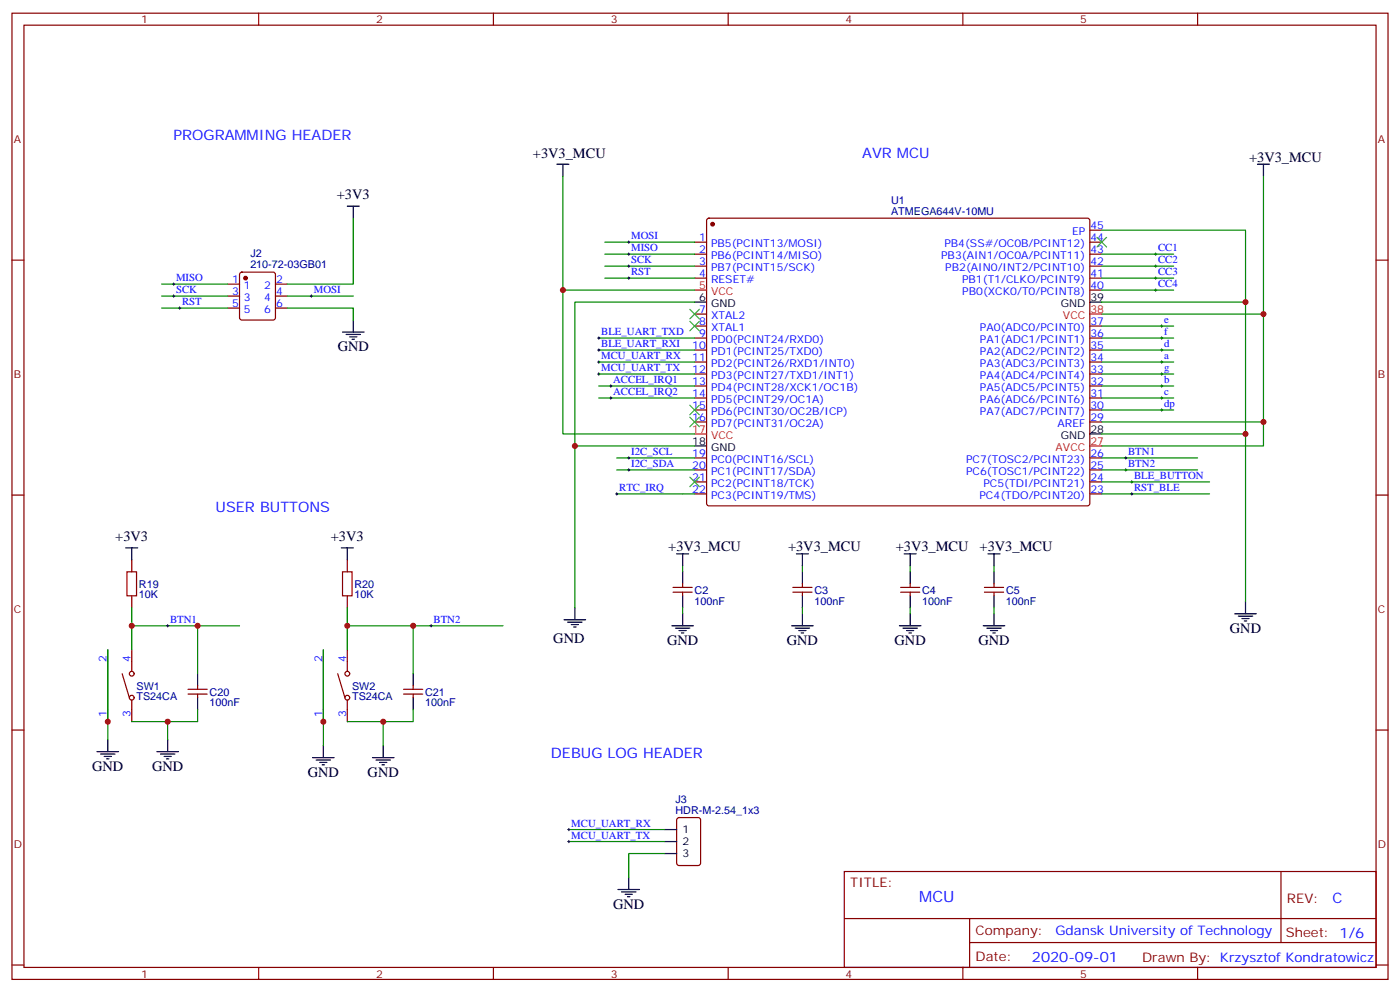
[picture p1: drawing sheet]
<svg xmlns="http://www.w3.org/2000/svg" width="412mm" height="292mm" viewBox="0 0 412 292" stroke-linecap="round" stroke-linejoin="round" font-family="sans-serif">
<g fill="none" stroke="#870000" stroke-width=".35">
<path d="M3.5 3.9h405.4v284.3h-405.4zM7.1 7.4h398.2v277.3h-398.2zM76.2 3.9v3.5M145.3 3.9v3.5M214.5 3.9v3.5M283.6 3.9v3.5M352.8 3.9v3.5M3.5 76.6h3.6M204.6 71.3h3.5M204.6 74.8h3.5M204.6 78.3h3.5M208.4 64.4l.4-.2h111.5l.5 .2 .2 .5v83.5l-.7 .5-111.7-.1-.5-.6v-83.3z"/>
<path d="M321 71.3h3.6M321 74.8h3.6M321 78.3h3.6M321 67.7h3.6M405.3 76.6h3.6M67 83.6h3.6M67 90.7h3.6M67 87.1h3.6M70.8 80.3l.5-.2h9.1l.5 .2 .2 .5v12.7l-.2 .5-.5 .2h-9.1l-.5-.2-.2-.5v-12.7zM81.1 83.6h3.6M81.1 90.7h3.6M81.1 87.1h3.6"/>
<path d="M204.6 81.8h3.5M204.6 92.4h3.5M204.6 96h3.5M204.6 99.5h3.5M321 81.8h3.6M321 96h3.6M321 99.5h3.6M321 85.4h3.6M204.6 103h3.5M204.6 106.5h3.5M204.6 110.1h3.5M204.6 113.6h3.5"/>
<path d="M204.6 117.1h3.5M321 103h3.6M321 106.5h3.6M321 110.1h3.6M321 113.6h3.6M321 117.1h3.6M204.6 120.6h3.5M204.6 124.2h3.5M204.6 134.8h3.5M204.6 138.3h3.5M321 120.6h3.6M321 124.2h3.6"/>
<path d="M321 134.8h3.6M321 138.3h3.6M3.5 145.7h3.6M204.6 141.8h3.5M204.6 145.3h3.5M321 141.8h3.6M321 145.3h3.6M405.3 145.7h3.6M38.8 164.7v3.6M38.8 175.3v3.6M102.3 164.7v3.6M102.3 175.3v3.6"/>
<path d="M198.3 174.3h5.6M198.3 172.9h5.6M201.1 171.8v1.1M201.1 174.3v1M233.5 174.3h5.7M233.5 172.9h5.7M236.4 171.8v1.1M236.4 174.3v1M265.3 174.3h5.6M265.3 172.9h5.6M268.1 171.8v1.1M268.1 174.3v1"/>
<path d="M290 174.3h5.6M290 172.9h5.6M292.8 171.8v1.1M292.8 174.3v1M31.7 191.2v21.2M36 198.3l2.1 7M38.8 191.2v6.4M95.2 191.2v21.2M99.5 198.3l2.1 7M102.3 191.2v6.4M3.5 214.8h3.6M38.8 206v6.4"/>
<path d="M55.4 204.3h5.6M55.4 202.8h5.6M58.2 201.8v1M58.2 204.3v1M102.3 206v6.4M118.9 204.3h5.6M118.9 202.8h5.6M121.7 201.8v1M121.7 204.3v1M405.3 214.8h3.6M199.6 240.8l.4-.2h5.7l.6 .4 .1 13-.5 .7h-5.9l-.6-.5-.1-12.9zM248.7 256.5h156.6v28.2h-156.6z"/>
<path d="M377.3 256.5v20.9M248.7 270.3h156.5M285.6 277.4h119.6M285.6 270.3v14.1M3.5 284h3.6M76.2 284.7v3.5M145.3 284.7v3.5M214.5 284.7v3.5M283.6 284.7v3.5M352.8 284.7v3.5M405.3 284h3.6"/>
<circle cx="38.8" cy="198.3" r=".71"/>
<circle cx="102.3" cy="198.3" r=".71"/>
<circle cx="38.8" cy="205.3" r=".71"/>
<circle cx="102.3" cy="205.3" r=".71"/>
</g>
<g fill="#870000" stroke="#870000" stroke-width=".35">
<circle cx="209.9" cy="66" r=".53"/>
<circle cx="72.3" cy="81.8" r=".53"/>
</g>
<path d="M204.6 85.4h3.5M321 92.4h3.6M204.6 127.7h3.5M321 131.2h3.6" fill="none" stroke="#f00" stroke-width=".35"/>
<g fill="none" stroke="#000" stroke-width=".35">
<path d="M164 48.3h3.6M165.8 48.3v3.6M370.4 48.3h3.5M372.2 48.3v3.6M102.3 60.7h3.5M104.1 60.7v3.5M100.9 97.7h6.3M102 98.4h4.2M103 99.1h2.1M103.7 99.8h.7M104.1 94.2v3.5M204.6 88.9h3.5"/>
<path d="M321 88.9h3.6M204.6 131.2h3.5M321 127.7h3.6M37 161.2h3.6M38.8 161.2v3.5M100.5 161.2h3.6M102.3 161.2v3.5M169.3 178.9v3.5M199.3 163h3.5M201.1 163v3.5M201.1 168.3v3.5M201.1 175.3v3.6"/>
<path d="M234.6 163h3.5M236.4 163v3.5M236.4 168.3v3.5M236.4 175.3v3.6M266.3 163h3.6M268.1 163v3.5M268.1 168.3v3.5M268.1 175.3v3.6M291 163h3.6M292.8 163v3.5M292.8 168.3v3.5M292.8 175.3v3.6"/>
<path d="M366.9 177.1v3.5M58.2 198.3v3.5M121.7 198.3v3.5M166.2 182.4h6.3M167.2 183.1h4.2M168.3 183.8h2.1M169 184.5h.7M197.9 184.1h6.4M199 184.9h4.2M200 185.6h2.1M200.7 186.3h.7M201.1 180.6v3.5"/>
<path d="M233.2 184.1h6.3M234.2 184.9h4.3M235.3 185.6h2.1M236 186.3h.7M236.4 180.6v3.5M264.9 184.1h6.4M266 184.9h4.2M267.1 185.6h2.1M267.8 186.3h.7M268.1 180.6v3.5M289.6 184.1h6.4M290.7 184.9h4.2"/>
<path d="M291.7 185.6h2.2M292.5 186.3h.7M292.8 180.6v3.5M363.7 180.6h6.4M364.8 181.3h4.2M365.8 182h2.1M366.5 182.7h.7M31.7 217.7v3.5M49.4 217.7v3.5M58.2 205.3v3.5M95.2 219.4v3.6M112.9 219.4v3.6"/>
<path d="M121.7 205.3v3.5M28.6 221.2h6.3M29.6 221.9h4.3M30.7 222.6h2.1M31.4 223.3h.7M46.2 221.2h6.4M47.3 221.9h4.2M48.3 222.6h2.1M49 223.3h.7M92.1 223h6.3M93.1 223.7h4.3M94.2 224.4h2.1"/>
<path d="M94.9 225.1h.7M109.7 223h6.4M110.8 223.7h4.2M111.8 224.4h2.1M112.5 225.1h.7M185.2 258.2v3.6M195.8 251.2h3.5M195.8 244.1h3.5M195.8 247.6h3.5M182 261.8h6.4M183.1 262.5h4.2M184.1 263.2h2.2"/>
<path d="M184.9 263.9h.7"/>
</g>
<g fill="none" stroke="#008700" stroke-width=".35">
<path d="M165.8 51.9v33.5h38.8M372.2 51.9v40.5h-47.6M104.1 64.2v19.4h-19.4M178.2 78.3h26.4M178.2 74.8h26.4M178.2 71.3h26.4M324.6 67.7h42.3v21.2M324.6 74.8h21.1M324.6 78.3h21.1M47.6 83.6h19.4M47.6 87.1h19.4M47.6 90.7h19.4"/>
<path d="M84.7 90.7h19.4v3.5M84.7 87.1h19.4M165.8 85.4v42.3h38.8M176.4 99.5h28.2M178.2 81.8h26.4M204.6 88.9h-35.3v42.3M324.6 88.9h42.3v38.8M324.6 81.8h21.1M324.6 85.4h21.1M324.6 96h21.1M324.6 99.5h21.1M372.2 92.4v38.8h-47.6"/>
<path d="M176.4 106.5h28.2M176.4 103h28.2M176.4 110.1h28.2M176.4 113.6h28.2M176.4 117.1h28.2M324.6 103h21.1M324.6 106.5h21.1M324.6 110.1h21.1M324.6 113.6h21.1M324.6 117.1h21.1M181.7 134.8h22.9M181.7 138.3h22.9"/>
<path d="M204.6 131.2h-35.3v47.7M324.6 127.7h42.3v49.4M324.6 134.8h28.2M324.6 138.3h28.2M324.6 120.6h21.1M324.6 124.2h47.6M181.7 145.3h22.9M324.6 145.3h31.7M324.6 141.8h31.7M38.8 178.9v12.3M102.3 178.9v12.3M201.1 166.5v1.8"/>
<path d="M201.1 178.9v1.7M236.4 166.5v1.8M236.4 178.9v1.7M268.1 166.5v1.8M268.1 178.9v1.7M292.8 166.5v1.8M292.8 178.9v1.7M31.7 191.2v26.5M38.8 184.1h31.8M58.2 184.1v14.2M95.2 191.2v28.2M102.3 184.1h45.9"/>
<path d="M121.7 184.1v14.2M49.4 212.4v5.3M58.2 208.8v3.6h-19.4M112.9 212.4v7M121.7 208.8v3.6h-19.4M167.6 244.1h28.2M167.6 247.6h28.2M195.8 251.2h-10.6v7"/>
</g>
<g fill="none" stroke="#000" stroke-width=".29">
<path d="M184.9 71.3h.7M184.9 74.8h.7M184.9 78.3h.7M185.2 70.9v.7M185.2 74.4v.7M185.2 78v.7M340.1 74.8h.7M340.1 78.3h.7M340.4 74.4v.7M340.4 78v.7M50.8 83.6h.7M50.8 87.1h.7"/>
<path d="M51.2 83.3v.7M51.2 86.8v.7M52.6 90.7h.7M52.9 90.3v.7M91.4 87.1h.7M91.7 86.8v.7M176 99.5h.7M176.4 99.1v.7M184.9 81.8h.7M185.2 81.5v.7M340.1 81.8h.7M340.1 85.4h.7"/>
<path d="M340.4 81.5v.7M340.4 85v.7M341.8 96h.7M341.8 99.5h.7M342.2 95.6v.7M342.2 99.1v.7M176 103h.7M176 106.5h.7M176 110.1h.7M176.4 102.7v.7M176.4 106.2v.7M176.4 109.7v.7"/>
<path d="M179.6 113.6h.7M179.6 117.1h.7M179.9 113.2v.7M179.9 116.8v.7M341.8 103h.7M341.8 106.5h.7M341.8 110.1h.7M341.8 113.6h.7M341.8 117.1h.7M342.2 102.7v.7M342.2 106.2v.7M342.2 109.7v.7"/>
<path d="M342.2 113.2v.7M342.2 116.8v.7M184.9 134.8h.7M184.9 138.3h.7M185.2 134.4v.7M185.2 137.9v.7M331.3 134.8h.7M331.3 138.3h.7M331.6 134.4v.7M331.6 137.9v.7M341.8 120.6h.7M342.2 120.3v.7"/>
<path d="M181.3 145.3h.7M181.7 145v.7M333 145.3h.7M333 141.8h.7M333.4 141.5v.7M333.4 145v.7M49 184.1h.7M49.4 183.8v.7M126.6 184.1h.8M127 183.8v.7M167.2 247.6h.7M167.2 244.1h.7"/>
<path d="M167.6 243.8v.7M167.6 247.3v.7"/>
</g>
<path d="M323.1 69.8l2.9 2.9M326 69.8l-2.9 2.9M203.2 91l2.8 2.8M203.2 94.5l2.8 2.9M206 91l-2.8 2.8M206 94.5l-2.8 2.9M203.2 119.2l2.8 2.9M206 119.2l-2.8 2.9M203.2 122.8l2.8 2.8M206 122.8l-2.8 2.8M203.2 140.4l2.8 2.8M206 140.4l-2.8 2.8" fill="none" stroke="#3c3" stroke-width=".35"/>
<path d="M37.4 168.3h2.8v7h-2.8zM100.9 168.3h2.8v7h-2.8z" fill="none" stroke="#a10000" stroke-width=".35"/>
<g fill="#c00">
<circle cx="372.2" cy="92.4" r=".88"/>
<circle cx="165.8" cy="85.4" r=".88"/>
<circle cx="366.9" cy="127.7" r=".88"/>
<circle cx="169.3" cy="131.2" r=".88"/>
<circle cx="366.9" cy="88.9" r=".88"/>
<circle cx="38.8" cy="184.1" r=".88"/>
<circle cx="58.2" cy="184.1" r=".88"/>
<circle cx="102.3" cy="184.1" r=".88"/>
<circle cx="121.7" cy="184.1" r=".88"/>
<circle cx="31.8" cy="212.4" r=".88"/>
<circle cx="95.3" cy="212.4" r=".88"/>
<circle cx="112.9" cy="212.4" r=".88"/>
<circle cx="49.4" cy="212.4" r=".88"/>
<circle cx="372.2" cy="124.2" r=".88"/>
</g>
<text font-size="4.6" fill="#00f" x="270.8" y="265.5">MCU</text>
<g font-size="4.2" fill="#00f">
<text x="51.2" y="41.3">PROGRAMMING HEADER</text>
<text x="254" y="46.6">AVR MCU</text>
<text x="63.5" y="150.6">USER BUTTONS</text>
<text x="162.3" y="223">DEBUG LOG HEADER</text>
<text x="392.5" y="265.7">C</text>
<text x="304" y="283.1">2020-09-01</text>
</g>
<g font-size="4.2">
<text x="157" y="46.6">+3V3_MCU</text>
<text x="367.9" y="47.6">+3V3_MCU</text>
<text x="99.2" y="58.6">+3V3</text>
<text x="99.5" y="103.4">GND</text>
<text x="34" y="159.1">+3V3</text>
<text x="97.5" y="159.1">+3V3</text>
<text x="196.8" y="162.3">+3V3_MCU</text>
<text x="232.1" y="162.3">+3V3_MCU</text>
<text x="263.9" y="162.3">+3V3_MCU</text>
<text x="288.6" y="162.3">+3V3_MCU</text>
<text x="163" y="189.1">GND</text>
<text x="196.5" y="189.8">GND</text>
<text x="231.8" y="189.8">GND</text>
<text x="263.5" y="189.8">GND</text>
<text x="288.2" y="189.8">GND</text>
<text x="362.3" y="186.3">GND</text>
<text x="27.2" y="226.8">GND</text>
<text x="44.8" y="226.8">GND</text>
<text x="90.7" y="228.6">GND</text>
<text x="108.3" y="228.6">GND</text>
<text x="180.6" y="267.4">GND</text>
</g>
<g font-size="3.9" fill="#800">
<text x="250.5" y="261.1">TITLE:</text>
<text x="379.1" y="265.7">REV:</text>
<text x="287.4" y="275.3">Company:</text>
<text x="378.7" y="275.9">Sheet: 1/6</text>
<text x="287.4" y="282.9">Date:</text>
<text x="336.4" y="283">Drawn By: Krzysztof Kondratowicz</text>
</g>
<text font-size="3.9" fill="#00f" x="310.9" y="275.3">Gdansk University of Technology</text>
<g font-size="3.2" fill="#800">
<text x="41.6" y="6.9">1</text>
<text x="110.8" y="6.9">2</text>
<text x="179.9" y="6.9">3</text>
<text x="249.1" y="6.9">4</text>
<text x="318.2" y="6.9">5</text>
<text x="4.1" y="42">A</text>
<text x="405.9" y="42">A</text>
<text x="4.1" y="111.1">B</text>
<text x="405.9" y="111.1">B</text>
<text x="4.1" y="180.3">C</text>
<text x="405.9" y="180.3">C</text>
<text x="4.1" y="249.4">D</text>
<text x="405.9" y="249.4">D</text>
<text x="41.6" y="287.7">1</text>
<text x="110.8" y="287.7">2</text>
<text x="179.9" y="287.7">3</text>
<text x="249.1" y="287.7">4</text>
<text x="318.2" y="287.7">5</text>
</g>
<g font-size="3.2" fill="#000080">
<text x="262.5" y="60">U1</text>
<text x="262.5" y="63.1">ATMEGA644V-10MU</text>
<text x="73.7" y="75.7">J2</text>
<text x="73.7" y="78.8">210-72-03GB01</text>
<text x="40.9" y="172.9">R19</text>
<text x="104.4" y="172.9">R20</text>
<text x="40.9" y="176.1">10K</text>
<text x="104.4" y="176.1">10K</text>
<text x="204.6" y="177.9">100nF</text>
<text x="204.6" y="174.7">C2</text>
<text x="239.9" y="177.9">100nF</text>
<text x="239.9" y="174.7">C3</text>
<text x="271.6" y="177.9">100nF</text>
<text x="271.6" y="174.7">C4</text>
<text x="296.3" y="177.9">100nF</text>
<text x="296.3" y="174.7">C5</text>
<text x="40.2" y="203">SW1</text>
<text x="103.7" y="203">SW2</text>
<text x="40.2" y="205.9">TS24CA</text>
<text x="61.7" y="207.9">100nF</text>
<text x="61.7" y="204.7">C20</text>
<text x="103.7" y="205.9">TS24CA</text>
<text x="125.2" y="207.9">100nF</text>
<text x="125.2" y="204.7">C21</text>
<text x="199" y="239.5">HDR-M-2.54_1x3</text>
<text x="199" y="236.4">J3</text>
</g>
<g font-size="3.2" fill="#00f">
<text x="185.9" y="70.4">MOSI</text>
<text x="205.9" y="70.9">1</text>
<text x="315.8" y="69.1">EP</text>
<text x="321.2" y="70.9">44</text>
<text x="321.2" y="67.4">45</text>
<text x="185.9" y="73.9">MISO</text>
<text x="185.9" y="77.4">SCK</text>
<text x="205.9" y="74.4">2</text>
<text x="205.9" y="78">3</text>
<text x="209.4" y="72.7">PB5(PCINT13/MOSI)</text>
<text x="209.4" y="76.2">PB6(PCINT14/MISO)</text>
<text x="277.2" y="76.2">PB3(AIN1/OC0A/PCINT11)</text>
<text x="278.2" y="72.7">PB4(SS#/OC0B/PCINT12)</text>
<text x="321.2" y="78">42</text>
<text x="321.2" y="74.4">43</text>
<text x="341.1" y="73.9">CC1</text>
<text x="341.1" y="77.4">CC2</text>
<text x="51.9" y="82.7">MISO</text>
<text x="68.4" y="83.3">1</text>
<text x="81.3" y="83.3">2</text>
<text x="185.9" y="81">RST</text>
<text x="205.9" y="81.5">4</text>
<text x="209.4" y="79.7">PB7(PCINT15/SCK)</text>
<text x="209.4" y="83.3">RESET#</text>
<text x="278.5" y="79.7">PB2(AIN0/INT2/PCINT10)</text>
<text x="283.4" y="83.3">PB1(T1/CLKO/PCINT9)</text>
<text x="321.2" y="81.5">41</text>
<text x="341.1" y="81">CC3</text>
<text x="51.9" y="86.3">SCK</text>
<text x="53.6" y="89.8">RST</text>
<text x="68.4" y="86.8">3</text>
<text x="71.9" y="85">1</text>
<text x="71.9" y="88.5">3</text>
<text x="77.8" y="88.5">4</text>
<text x="77.8" y="85">2</text>
<text x="81.3" y="86.8">4</text>
<text x="92.4" y="86.3">MOSI</text>
<text x="283.5" y="86.8">PB0(XCK0/T0/PCINT8)</text>
<text x="321.2" y="85">40</text>
<text x="341.1" y="84.5">CC4</text>
<text x="68.4" y="90.3">5</text>
<text x="71.9" y="92.1">5</text>
<text x="77.8" y="92.1">6</text>
<text x="81.3" y="90.3">6</text>
<text x="205.9" y="92.1">7</text>
<text x="205.9" y="95.6">8</text>
<text x="209.4" y="93.8">XTAL2</text>
<text x="321.2" y="95.6">37</text>
<text x="342.9" y="95.1">e</text>
<text x="177.1" y="98.6">BLE_UART_TXD</text>
<text x="205.9" y="99.1">9</text>
<text x="209.4" y="97.4">XTAL1</text>
<text x="209.4" y="100.9">PD0(PCINT24/RXD0)</text>
<text x="288.6" y="100.9">PA1(ADC1/PCINT1)</text>
<text x="288.6" y="97.4">PA0(ADC0/PCINT0)</text>
<text x="321.2" y="99.1">36</text>
<text x="342.9" y="98.6">f</text>
<text x="177.1" y="105.7">MCU_UART_RX</text>
<text x="177.1" y="102.1">BLE_UART_RXI</text>
<text x="203.9" y="102.7">10</text>
<text x="203.9" y="106.2">11</text>
<text x="209.4" y="104.4">PD1(PCINT25/TXD0)</text>
<text x="209.4" y="107.9">PD2(PCINT26/RXD1/INT0)</text>
<text x="288.6" y="107.9">PA3(ADC3/PCINT3)</text>
<text x="288.6" y="104.4">PA2(ADC2/PCINT2)</text>
<text x="321.2" y="106.2">34</text>
<text x="321.2" y="102.7">35</text>
<text x="342.9" y="102.1">d</text>
<text x="342.9" y="105.7">a</text>
<text x="177.1" y="109.2">MCU_UART_TX</text>
<text x="180.6" y="112.7">ACCEL_IRQ1</text>
<text x="203.9" y="109.7">12</text>
<text x="203.9" y="113.2">13</text>
<text x="209.4" y="111.5">PD3(PCINT27/TXD1/INT1)</text>
<text x="288.6" y="111.5">PA4(ADC4/PCINT4)</text>
<text x="321.2" y="113.2">32</text>
<text x="321.2" y="109.7">33</text>
<text x="342.9" y="109.2">g</text>
<text x="342.9" y="112.7">b</text>
<text x="180.6" y="116.2">ACCEL_IRQ2</text>
<text x="203.9" y="116.8">14</text>
<text x="209.4" y="115">PD4(PCINT28/XCK1/OC1B)</text>
<text x="209.4" y="118.5">PD5(PCINT29/OC1A)</text>
<text x="288.6" y="118.5">PA6(ADC6/PCINT6)</text>
<text x="288.6" y="115">PA5(ADC5/PCINT5)</text>
<text x="321.2" y="116.8">31</text>
<text x="342.9" y="116.2">c</text>
<text x="342.9" y="119.8">dp</text>
<text x="203.9" y="120.3">15</text>
<text x="203.9" y="123.8">16</text>
<text x="209.4" y="122.1">PD6(PCINT30/OC2B/ICP)</text>
<text x="209.4" y="125.6">PD7(PCINT31/OC2A)</text>
<text x="288.6" y="122.1">PA7(ADC7/PCINT7)</text>
<text x="311.5" y="125.6">AREF</text>
<text x="321.2" y="123.8">29</text>
<text x="321.2" y="120.3">30</text>
<text x="185.9" y="133.9">I2C_SCL</text>
<text x="185.9" y="137.4">I2C_SDA</text>
<text x="203.9" y="134.4">19</text>
<text x="203.9" y="137.9">20</text>
<text x="209.4" y="136.2">PC0(PCINT16/SCL)</text>
<text x="284.6" y="136.2">PC7(TOSC2/PCINT23)</text>
<text x="321.2" y="137.9">25</text>
<text x="321.2" y="134.4">26</text>
<text x="332.3" y="137.4">BTN2</text>
<text x="332.3" y="133.9">BTN1</text>
<text x="203.9" y="141.5">21</text>
<text x="209.4" y="139.7">PC1(PCINT17/SDA)</text>
<text x="209.4" y="143.2">PC2(PCINT18/TCK)</text>
<text x="284.6" y="139.7">PC6(TOSC1/PCINT22)</text>
<text x="289.7" y="143.2">PC5(TDI/PCINT21)</text>
<text x="321.2" y="141.5">24</text>
<text x="334.1" y="140.9">BLE_BUTTON</text>
<text x="182.4" y="144.5">RTC_IRQ</text>
<text x="203.9" y="145">22</text>
<text x="209.4" y="146.8">PC3(PCINT19/TMS)</text>
<text x="288.5" y="146.8">PC4(TDO/PCINT20)</text>
<text x="321.2" y="145">23</text>
<text x="334.1" y="144.5">RST_BLE</text>
<text x="50.1" y="183.3">BTN1</text>
<text x="127.7" y="183.3">BTN2</text>
<text x="31.4" y="194.7" transform="rotate(-90 31.4 194.7)">2</text>
<text x="38.5" y="194.7" transform="rotate(-90 38.5 194.7)">4</text>
<text x="94.9" y="194.7" transform="rotate(-90 94.9 194.7)">2</text>
<text x="102" y="194.7" transform="rotate(-90 102 194.7)">4</text>
<text x="31.4" y="210.9" transform="rotate(-90 31.4 210.9)">1</text>
<text x="38.5" y="210.9" transform="rotate(-90 38.5 210.9)">3</text>
<text x="94.9" y="210.9" transform="rotate(-90 94.9 210.9)">1</text>
<text x="102" y="210.9" transform="rotate(-90 102 210.9)">3</text>
<text x="168.3" y="243.2">MCU_UART_RX</text>
<text x="168.3" y="246.8">MCU_UART_TX</text>
</g>
<g font-size="3.2" fill="#f00">
<text x="205.9" y="85">5</text>
<text x="209.4" y="86.8">VCC</text>
<text x="313.1" y="93.8">VCC</text>
<text x="321.2" y="92.1">38</text>
<text x="203.9" y="127.4">17</text>
<text x="209.4" y="129.1">VCC</text>
<text x="321.2" y="130.9">27</text>
<text x="311" y="132.6">AVCC</text>
</g>
<g font-size="3.2">
<text x="205.9" y="88.5">6</text>
<text x="321.2" y="88.5">39</text>
<text x="209.4" y="90.3">GND</text>
<text x="312.4" y="90.3">GND</text>
<text x="203.9" y="130.9">18</text>
<text x="312.4" y="129.1">GND</text>
<text x="321.2" y="127.4">28</text>
<text x="209.4" y="132.6">GND</text>
<text x="201.1" y="245.2">1</text>
<text x="201.1" y="248.7">2</text>
<text x="201.1" y="252.2">3</text>
</g>
</svg>
